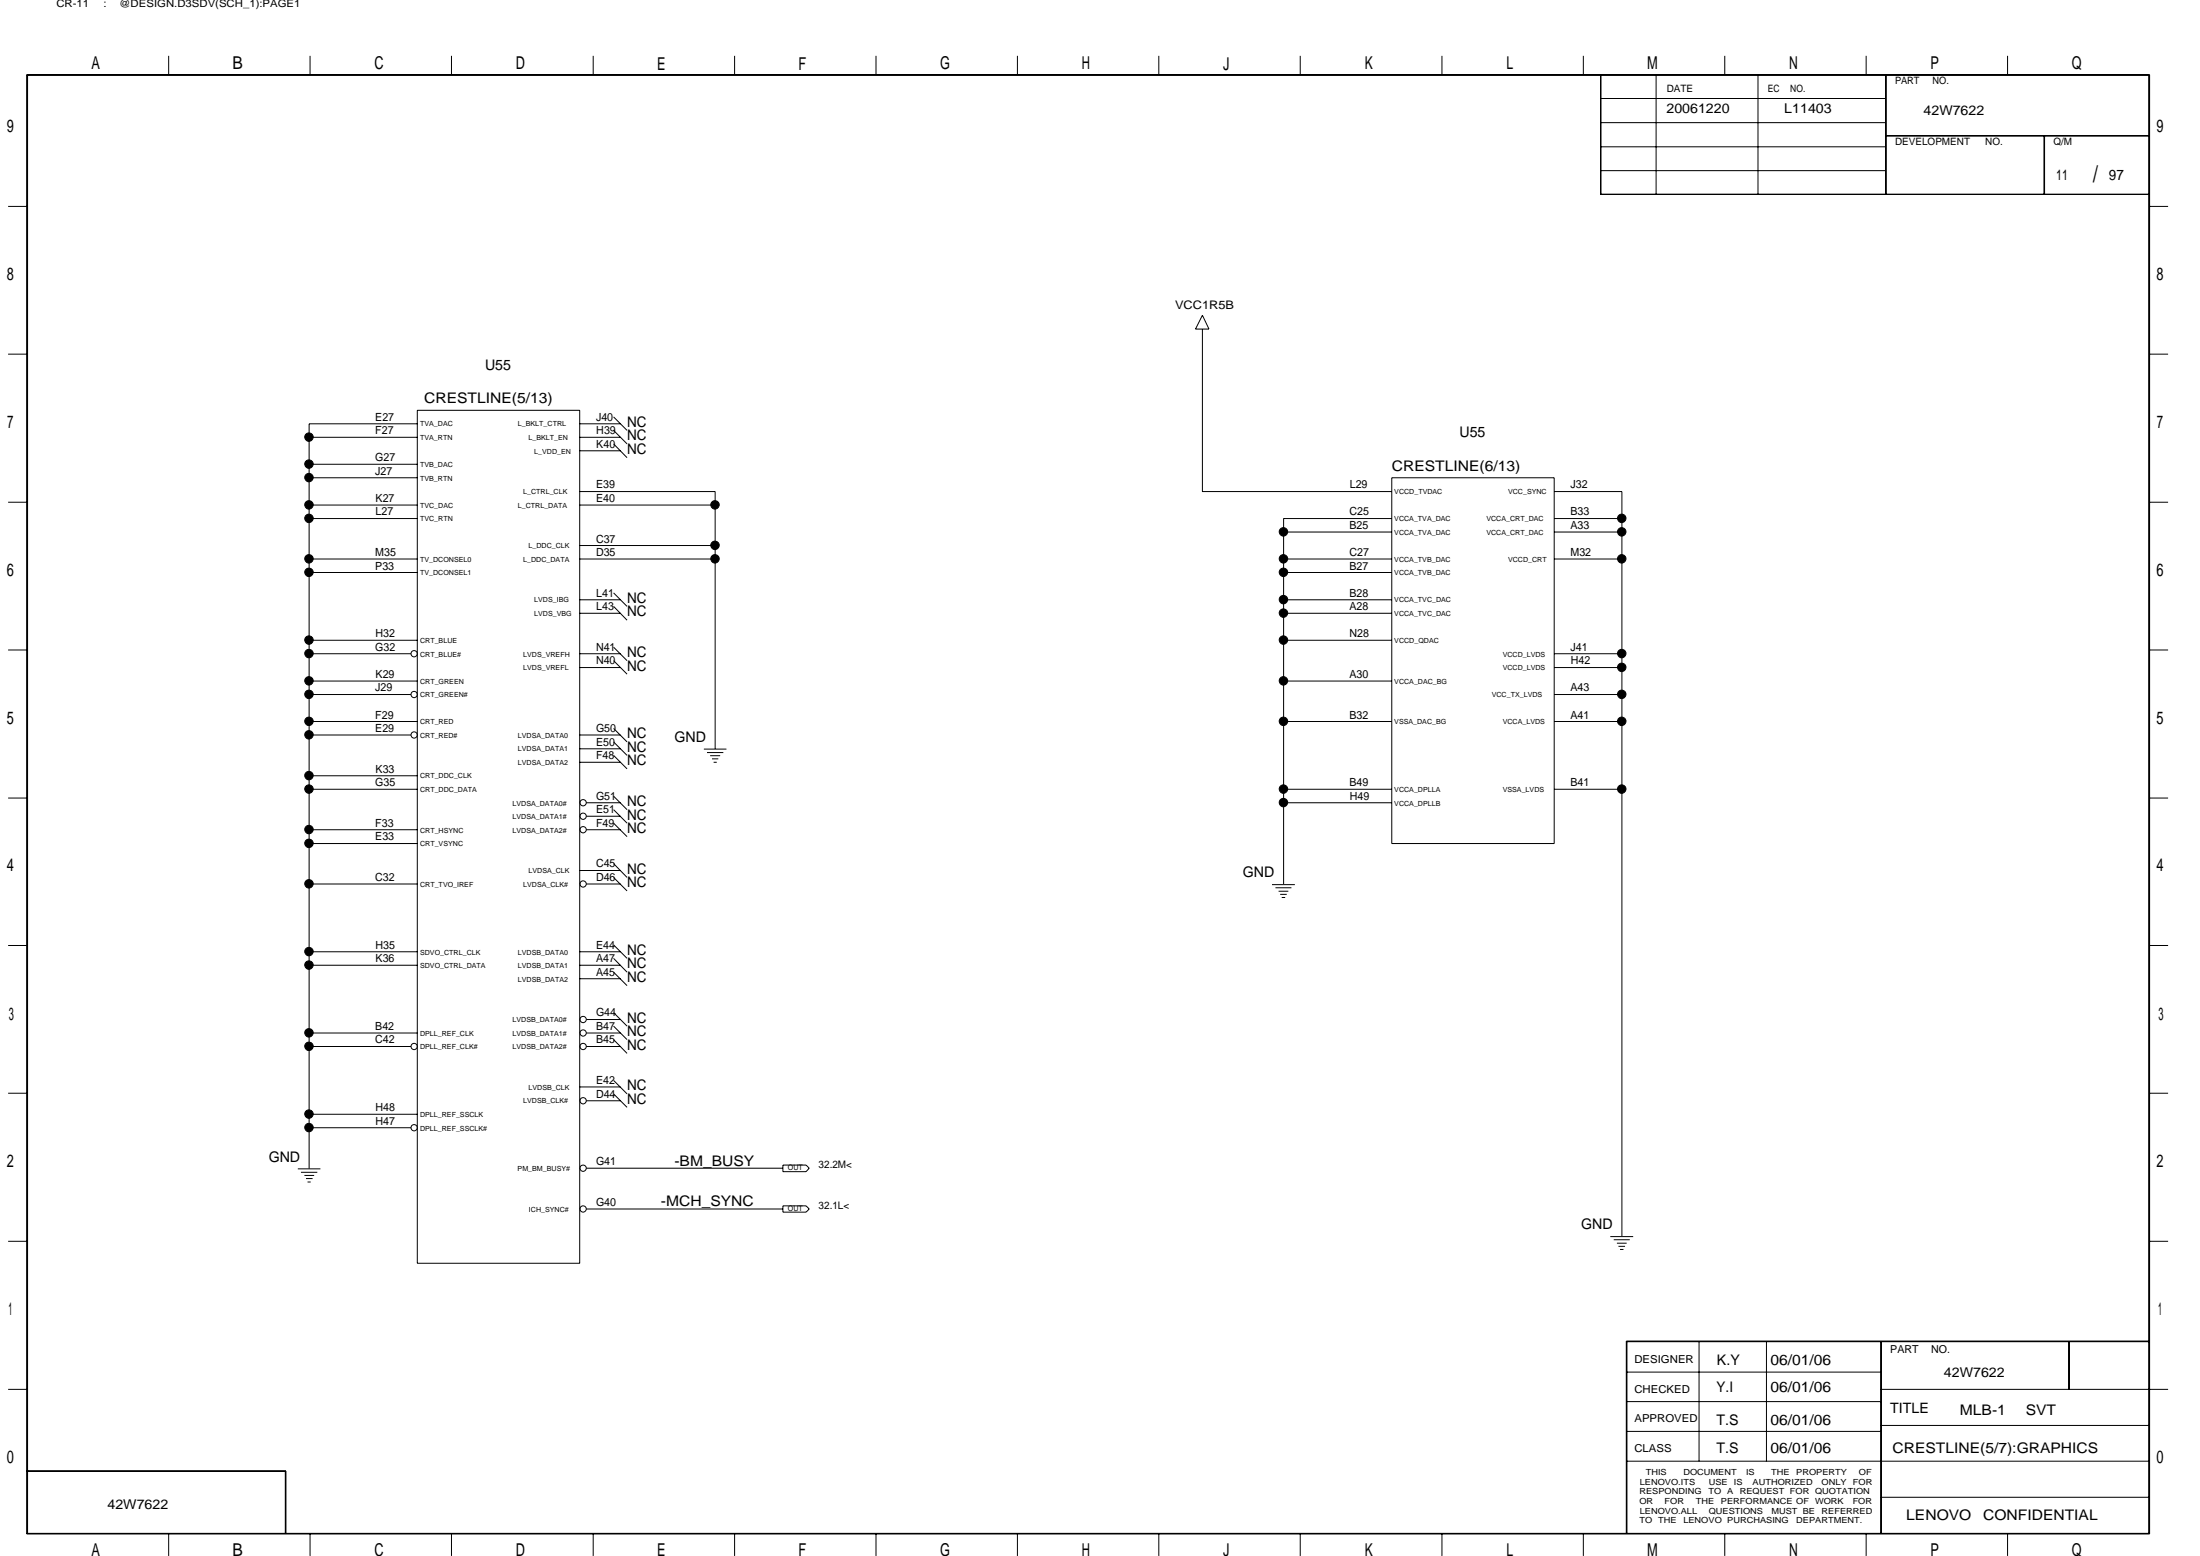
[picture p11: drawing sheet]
<svg xmlns="http://www.w3.org/2000/svg" width="297mm" height="210mm" viewBox="0 0 297 210" stroke-linecap="round" stroke-linejoin="round" font-family="sans-serif">
<g fill="none" stroke="#000" stroke-width=".14">
<path d="M3.6 10.1h286.6v196.9h-286.6zM3.7 10.2h286.4v196.7h-286.4zM22.8 7.5v2.6M41.9 7.5v2.6M61 7.5v2.6M80.1 7.5v2.6M99.2 7.5v2.6M118.3 7.5v2.6M137.4 7.5v2.6M156.5 7.5v2.6M175.6 7.5v2.6M194.7 7.5v2.6"/>
<path d="M213.8 7.5v2.6M216.1 10.1v16.1h74.1M216.1 19.8h38.5M216.1 16.6h38.5M216.1 13.3h38.5M216.2 10.1v16.1M223.6 10.1v16.1M232.9 7.5v2.6M237.4 10.1v16.1M252 7.5v2.6M254.6 18.4h35.6M254.6 10.1v16.1"/>
<path d="M254.6 18.3h35.6M254.7 10.1v16.1M271.1 7.5v2.6M276 18.4v7.8M276.1 18.4v7.8M1.1 27.9h2.5M216.1 26.2h74.1M216.2 23h38.4M290.2 27.9h2.5M1.1 47.8h2.5M41.7 59h14.6M56.3 57.2h-14.6v36.5"/>
<path d="M56.3 55.4h22v115.1h-22zM78.3 59h5.5M78.3 57.2h5.5M82.8 59.9l1.9 1.9M82.8 56.3l1.9 1.8M82.8 58.1l1.9 1.8M162.3 42.5l.9 1.9h-1.8zM162.3 44.4v21.9h25.6M290.2 47.8h2.5M1.1 67.8h2.5M41.7 75.4h14.6M41.7 68.2h14.6"/>
<path d="M41.7 77.3h14.6M41.7 70h14.6M41.7 64.5h14.6M41.7 62.7h14.6M78.3 75.4h18.3M78.3 73.6h18.3M78.3 68.2h18.3M78.3 66.3h18.3v34.7M78.3 60.8h5.5M173.3 75.4h14.6M173.3 77.3h14.6M173.3 71.8h14.6"/>
<path d="M187.9 64.5h21.9v49.3h-21.9zM187.9 70h-14.6v49.3M209.8 66.3h9.2v100.5M209.8 75.4h9.2M209.8 70h9.2M209.8 71.8h9.2M290.2 67.8h2.5M1.1 87.7h2.5M41.7 93.7v5.5M41.7 99.2v31.1M41.7 99.2h13.8M41.7 88.2h13.8"/>
<path d="M41.7 97.4h14.6M41.7 93.7h13.8M41.7 91.9h14.6M41.7 86.4h14.6M78.3 99.2h5.5M78.3 90.1h5.5M78.3 88.2h5.5M78.3 82.8h5.5M78.3 80.9h5.5M82.8 98.3l1.9 1.8M82.8 87.3l1.9 1.9M82.8 80l1.9 1.8"/>
<path d="M82.8 89.2l1.9 1.8M82.8 81.8l1.9 1.9M173.3 82.8h14.6M173.3 80.9h14.6M173.3 97.4h14.6M173.3 91.9h14.6M173.3 86.4h14.6M209.8 90.1h9.2M209.8 88.2h9.2M209.8 97.4h9.2M209.8 93.7h9.2M290.2 87.7h2.5"/>
<path d="M1.1 107.7h2.5M41.7 119.3h14.6M41.7 112h14.6M41.7 113.8h14.6M41.7 106.5h14.6M41.7 104.7h14.6M78.3 117.5h5.5M78.3 102.9h5.5M78.3 101h5.5M79.2 119.3h4.6M79.2 112h4.6M79.2 110.2h4.6"/>
<path d="M79.2 108.3h4.6M82.8 100.1l1.9 1.8M82.8 111.1l1.9 1.8M82.8 116.5l1.9 1.9M82.8 118.4l1.9 1.8M82.8 107.4l1.9 1.9M82.8 109.3l1.9 1.8M82.8 101.9l1.9 1.9M95 101.1h3.1M95.5 101.6h2.2M95.9 102h1.3M96.1 102.4h.9"/>
<path d="M96.3 102.9h.5M171.7 119.4h3.1M172.2 119.8h2.2M173.3 108.3h14.6M173.3 106.5h14.6M209.8 106.5h9.2M290.2 107.7h2.5M1.1 127.6h2.5M41.7 130.3v10.9M41.7 139.4h14.6M41.7 130.3h14.6M41.7 128.4h14.6"/>
<path d="M78.3 132.1h5.5M78.3 130.3h5.5M78.3 128.4h5.5M79.2 139.4h4.6M79.2 137.6h4.6M82.8 131.2l1.9 1.8M82.8 138.5l1.9 1.8M82.8 127.5l1.9 1.8M82.8 136.7l1.9 1.8M82.8 129.3l1.9 1.9M172.6 120.3h1.3M172.8 120.7h.9"/>
<path d="M173.1 121.1h.4M290.2 127.6h2.5M1.1 147.5h2.5M40.2 157.7h3.1M40.6 158.2h2.2M41.1 158.6h1.3M41.3 159h.9M41.5 159.5h.4M41.7 141.2v16.4M41.7 141.2h13.8M41.7 152.2h13.8M41.7 150.4h14.6"/>
<path d="M78.3 146.7h5.5M79.2 157.6h26.5M79.2 148.5h4.6M79.2 141.2h4.6M82.8 140.3l1.9 1.9M82.8 145.8l1.9 1.8M82.8 147.6l1.9 1.8M105.7 157.2h3.1l.5 .4-.5 .5h-3.1zM290.2 147.5h2.5M1.1 167.5h2.5M79.2 163.2h26.5M105.7 162.7h3.1l.5 .5-.5 .4h-3.1z"/>
<path d="M217.4 166.9h3.1M217.9 167.3h2.1M218.3 167.8h1.3M218.5 168.2h.9M218.7 168.6h.5M290.2 167.5h2.5M1.1 187.5h2.5M3.6 198.5h35v8.4M3.6 198.5h35M38.5 198.5v8.4M219.6 197.2h70.6M219.6 181.1h70.6"/>
<path d="M219.6 193.2h34.4M219.6 189.1h34.4M219.6 185.2h34.4M219.7 181v25.9M229.4 181v16.2M238.5 181v16.2M254 187.5h38.7M254 181v25.9M254 192.4h36.2M279.3 181v6.5M279.4 181v6.5M290.2 181h-70.6v25.9"/>
<path d="M22.8 206.9v3M41.9 206.9v3M61 206.9v3M80.1 206.9v3M99.2 206.9v3M118.3 206.9v3M137.4 206.9v3M156.5 206.9v3M175.6 206.9v3M194.7 206.9v3M213.8 206.9v3M232.9 206.9v3"/>
<path d="M252 206.9v3M254 202.1h36.2M271.1 206.9v3"/>
<circle cx="55.9" cy="93.7" r=".43"/>
<circle cx="55.9" cy="99.2" r=".43"/>
<circle cx="55.9" cy="88.2" r=".43"/>
<circle cx="78.7" cy="110.1" r=".43"/>
<circle cx="78.7" cy="112" r=".43"/>
<circle cx="78.7" cy="108.3" r=".43"/>
<circle cx="78.7" cy="119.3" r=".43"/>
<circle cx="78.7" cy="137.6" r=".43"/>
<circle cx="78.7" cy="139.4" r=".43"/>
<circle cx="55.9" cy="152.2" r=".43"/>
<circle cx="55.9" cy="141.2" r=".43"/>
<circle cx="78.7" cy="148.5" r=".43"/>
<circle cx="78.7" cy="141.2" r=".43"/>
<circle cx="78.7" cy="157.6" r=".43"/>
<circle cx="78.7" cy="163.1" r=".43"/>
</g>
<g fill="#000" stroke="#000" stroke-width=".14">
<circle cx="41.7" cy="59" r=".57"/>
<circle cx="41.7" cy="70" r=".57"/>
<circle cx="41.7" cy="62.6" r=".57"/>
<circle cx="41.7" cy="64.4" r=".57"/>
<circle cx="41.7" cy="77.2" r=".57"/>
<circle cx="41.7" cy="75.4" r=".57"/>
<circle cx="41.7" cy="68.1" r=".57"/>
<circle cx="96.5" cy="73.6" r=".57"/>
<circle cx="96.5" cy="68.1" r=".57"/>
<circle cx="96.5" cy="75.4" r=".57"/>
<circle cx="173.3" cy="71.8" r=".57"/>
<circle cx="173.3" cy="77.2" r=".57"/>
<circle cx="173.3" cy="75.4" r=".57"/>
<circle cx="219" cy="70" r=".57"/>
<circle cx="219" cy="71.8" r=".57"/>
<circle cx="219" cy="75.4" r=".57"/>
<circle cx="41.7" cy="88.2" r=".57"/>
<circle cx="41.7" cy="93.7" r=".57"/>
<circle cx="41.7" cy="97.3" r=".57"/>
<circle cx="41.7" cy="86.4" r=".57"/>
<circle cx="41.7" cy="99.2" r=".57"/>
<circle cx="41.7" cy="91.9" r=".57"/>
<circle cx="173.3" cy="80.9" r=".57"/>
<circle cx="173.3" cy="82.7" r=".57"/>
<circle cx="173.3" cy="86.4" r=".57"/>
<circle cx="173.3" cy="91.9" r=".57"/>
<circle cx="173.3" cy="97.3" r=".57"/>
<circle cx="219" cy="90.1" r=".57"/>
<circle cx="219" cy="88.2" r=".57"/>
<circle cx="219" cy="93.7" r=".57"/>
<circle cx="219" cy="97.3" r=".57"/>
<circle cx="41.7" cy="104.7" r=".57"/>
<circle cx="41.7" cy="106.5" r=".57"/>
<circle cx="41.7" cy="113.8" r=".57"/>
<circle cx="41.7" cy="111.9" r=".57"/>
<circle cx="41.7" cy="119.3" r=".57"/>
<circle cx="173.3" cy="106.5" r=".57"/>
<circle cx="173.3" cy="108.3" r=".57"/>
<circle cx="219" cy="106.5" r=".57"/>
<circle cx="41.7" cy="128.4" r=".57"/>
<circle cx="41.7" cy="139.4" r=".57"/>
<circle cx="41.7" cy="130.2" r=".57"/>
<circle cx="41.7" cy="141.2" r=".57"/>
<circle cx="41.7" cy="150.3" r=".57"/>
<circle cx="41.7" cy="152.2" r=".57"/>
</g>
<text font-size="3.1" x="282.6" y="24.6">/</text>
<g font-size="2.4">
<text x="12.4" y="9.4">A</text>
<text x="31.4" y="9.4">B</text>
<text x="50.5" y="9.4">C</text>
<text x="69.6" y="9.4">D</text>
<text x="88.7" y="9.4">E</text>
<text x="107.8" y="9.4">F</text>
<text x="127" y="9.4">G</text>
<text x="146" y="9.4">H</text>
<text x="165.1" y="9.4">J</text>
<text x="184.3" y="9.4">K</text>
<text x="203.4" y="9.4">L</text>
<text x="222.4" y="9.4">M</text>
<text x="241.6" y="9.4">N</text>
<text x="260.6" y="9.4">P</text>
<text x="279.7" y="9.4">Q</text>
<text x=".9" y="17.9">9</text>
<text x="291.2" y="17.9">9</text>
<text x=".9" y="37.8">8</text>
<text x="291.2" y="37.8">8</text>
<text x="1" y="57.8">7</text>
<text x="291.2" y="57.8">7</text>
<text x=".9" y="77.8">6</text>
<text x="291.2" y="77.8">6</text>
<text x=".9" y="97.7">5</text>
<text x="291.2" y="97.7">5</text>
<text x=".9" y="117.6">4</text>
<text x="291.2" y="117.6">4</text>
<text x="1.2" y="137.6">3</text>
<text x="291.4" y="137.6">3</text>
<text x=".9" y="157.5">2</text>
<text x="291.2" y="157.5">2</text>
<text x="1.1" y="177.5">1</text>
<text x="291.4" y="177.5">1</text>
<text x=".9" y="197.4">0</text>
<text x="291.2" y="197.4">0</text>
<text x="12.4" y="210">A</text>
<text x="31.4" y="210">B</text>
<text x="50.5" y="210">C</text>
<text x="69.6" y="210">D</text>
<text x="127" y="210">G</text>
<text x="146" y="210">H</text>
<text x="184.3" y="210">K</text>
<text x="203.4" y="210">L</text>
<text x="222.4" y="210">M</text>
<text x="241.6" y="210">N</text>
<text x="260.6" y="210">P</text>
<text x="279.7" y="210">Q</text>
<text x="88.7" y="210">E</text>
<text x="107.8" y="210">F</text>
<text x="165.1" y="210">J</text>
</g>
<g font-size="2">
<text x="277.6" y="24.3">11</text>
<text x="284.7" y="24.3">97</text>
<text x="65.5" y="49.9">U55</text>
<text x="57.3" y="54.4">CRESTLINE(5/13)</text>
<text x="84.7" y="59.4">NC</text>
<text x="84.7" y="57.6">NC</text>
<text x="197.1" y="59">U55</text>
<text x="84.7" y="61.3">NC</text>
<text x="187.9" y="63.6">CRESTLINE(6/13)</text>
<text x="84.7" y="83.2">NC</text>
<text x="84.7" y="81.4">NC</text>
<text x="84.7" y="88.7">NC</text>
<text x="84.7" y="90.5">NC</text>
<text x="84.7" y="99.7">NC</text>
<text x="84.7" y="101.5">NC</text>
<text x="91.1" y="100.1">GND</text>
<text x="84.7" y="103.3">NC</text>
<text x="84.7" y="110.6">NC</text>
<text x="84.7" y="108.8">NC</text>
<text x="84.7" y="112.4">NC</text>
<text x="84.7" y="119.7">NC</text>
<text x="84.7" y="117.9">NC</text>
<text x="167.8" y="118.4">GND</text>
<text x="84.7" y="130.7">NC</text>
<text x="84.7" y="128.9">NC</text>
<text x="84.7" y="132.5">NC</text>
<text x="84.7" y="138">NC</text>
<text x="84.7" y="139.8">NC</text>
<text x="84.7" y="141.6">NC</text>
<text x="84.7" y="149">NC</text>
<text x="84.7" y="147.2">NC</text>
<text x="36.3" y="156.8">GND</text>
<text x="91.1" y="157.3">-BM_BUSY</text>
<text x="89.2" y="162.8">-MCH_SYNC</text>
<text x="213.5" y="165.9">GND</text>
<text x="231.8" y="184.1">K.Y</text>
<text x="239.1" y="184.1">06/01/06</text>
<text x="231.8" y="187.8">Y.I</text>
<text x="239.1" y="187.8">06/01/06</text>
<text x="264.6" y="190.9">MLB-1</text>
<text x="273.5" y="190.9">SVT</text>
<text x="231.8" y="192.4">T.S</text>
<text x="231.8" y="196">T.S</text>
<text x="239.1" y="192.4">06/01/06</text>
<text x="239.1" y="196">06/01/06</text>
<text x="255.5" y="196">CRESTLINE(5/7):GRAPHICS</text>
<text x="257.4" y="205.2">LENOVO</text>
<text x="267.8" y="205.2">CONFIDENTIAL</text>
</g>
<text font-size="1.9" x="255.2" y="190.7">TITLE</text>
<g font-size="1.8">
<text x="225" y="15.3">20061220</text>
<text x="240.9" y="15.3">L11403</text>
<text x="259.7" y="15.5">42W7622</text>
<text x="262.5" y="185.8">42W7622</text>
<text x="14.5" y="203.7">42W7622</text>
</g>
<text font-size="1.6" x="158.7" y="41.7">VCC1R5B</text>
<g font-size="1.5">
<text x="50.7" y="58.6">F27</text>
<text x="50.7" y="56.8">E27</text>
<text x="80.5" y="56.8">J40</text>
<text x="80.5" y="58.6">H39</text>
<text x="50.7" y="62.3">G27</text>
<text x="50.7" y="64.1">J27</text>
<text x="80.5" y="65.9">E39</text>
<text x="80.5" y="60.4">K40</text>
<text x="182.2" y="65.9">L29</text>
<text x="212" y="65.9">J32</text>
<text x="50.7" y="69.6">L27</text>
<text x="50.7" y="67.7">K27</text>
<text x="80.5" y="67.7">E40</text>
<text x="182.2" y="69.6">C25</text>
<text x="182.2" y="71.4">B25</text>
<text x="212" y="69.6">B33</text>
<text x="212" y="71.4">A33</text>
<text x="50.7" y="76.9">P33</text>
<text x="50.7" y="75.1">M35</text>
<text x="80.5" y="75.1">D35</text>
<text x="80.5" y="73.2">C37</text>
<text x="182.2" y="75.1">C27</text>
<text x="182.2" y="76.9">B27</text>
<text x="212" y="75.1">M32</text>
<text x="80.5" y="82.3">L43</text>
<text x="80.5" y="80.5">L41</text>
<text x="182.2" y="80.5">B28</text>
<text x="182.2" y="82.3">A28</text>
<text x="50.7" y="87.8">G32</text>
<text x="50.7" y="86">H32</text>
<text x="80.5" y="87.8">N41</text>
<text x="80.5" y="89.7">N40</text>
<text x="182.2" y="86">N28</text>
<text x="212" y="87.8">J41</text>
<text x="212.1" y="89.7">H42</text>
<text x="50.7" y="93.3">J29</text>
<text x="50.7" y="91.5">K29</text>
<text x="182.2" y="91.5">A30</text>
<text x="212" y="93.3">A43</text>
<text x="50.7" y="97">F29</text>
<text x="50.7" y="98.8">E29</text>
<text x="80.5" y="98.8">G50</text>
<text x="80.5" y="100.6">E50</text>
<text x="182.2" y="97">B32</text>
<text x="212" y="97">A41</text>
<text x="50.7" y="106.1">G35</text>
<text x="50.7" y="104.3">K33</text>
<text x="80.5" y="108">G51</text>
<text x="80.5" y="102.4">F48</text>
<text x="182.2" y="106.1">B49</text>
<text x="182.2" y="108">H49</text>
<text x="212" y="106.1">B41</text>
<text x="50.7" y="111.6">F33</text>
<text x="50.7" y="113.4">E33</text>
<text x="80.5" y="111.6">F49</text>
<text x="80.5" y="109.8">E51</text>
<text x="50.7" y="118.9">C32</text>
<text x="80.5" y="118.9">D46</text>
<text x="80.5" y="117.1">C45</text>
<text x="50.7" y="128">H35</text>
<text x="50.7" y="129.8">K36</text>
<text x="80.5" y="128">E44</text>
<text x="80.5" y="129.8">A47</text>
<text x="80.5" y="131.7">A45</text>
<text x="80.5" y="137.2">G44</text>
<text x="50.7" y="140.8">C42</text>
<text x="50.7" y="139">B42</text>
<text x="80.5" y="139">B47</text>
<text x="80.5" y="140.8">B45</text>
<text x="50.7" y="149.9">H48</text>
<text x="80.5" y="146.3">E42</text>
<text x="80.5" y="148.1">D44</text>
<text x="50.7" y="151.8">H47</text>
<text x="80.5" y="157.3">G41</text>
<text x="80.5" y="162.7">G40</text>
<text x="220.7" y="183.9">DESIGNER</text>
<text x="255.2" y="182.6">PART</text>
<text x="260.7" y="182.6">NO.</text>
<text x="220.7" y="191.9">APPROVED</text>
<text x="220.7" y="187.9">CHECKED</text>
<text x="220.7" y="196">CLASS</text>
</g>
<g font-size="1.4">
<text x="7.6" y=".9">CR-11</text>
<text x="14" y=".9">:</text>
<text x="16.1" y=".9">@DESIGN.D3SDV(SCH_1):PAGE1</text>
<text x="255.9" y="11.3">PART</text>
<text x="260.9" y="11.3">NO.</text>
<text x="225" y="12.4">DATE</text>
<text x="238.7" y="12.4">EC</text>
<text x="241.7" y="12.4">NO.</text>
<text x="255.9" y="19.6">DEVELOPMENT</text>
<text x="268.1" y="19.6">NO.</text>
<text x="277.2" y="19.6">Q/M</text>
<text x="110.5" y="157.6">32.2M&lt;</text>
<text x="110.5" y="163.1">32.1L&lt;</text>
</g>
<g font-size="1.1">
<text x="221.4" y="203">OR</text>
<text x="221.4" y="201.7">RESPONDING</text>
<text x="221.4" y="200.4">LENOVO.ITS</text>
<text x="222.2" y="199.1">THIS</text>
<text x="224.7" y="203">FOR</text>
<text x="227.3" y="199.1">DOCUMENT</text>
<text x="229" y="203">THE</text>
<text x="230.7" y="201.7">TO</text>
<text x="230.7" y="200.4">USE</text>
<text x="232.4" y="203">PERFORMANCE OF</text>
<text x="233.2" y="201.7">A</text>
<text x="234.1" y="200.4">IS</text>
<text x="234.9" y="201.7">REQUEST FOR QUOTATION</text>
<text x="235.8" y="199.1">IS</text>
<text x="236.6" y="200.4">AUTHORIZED</text>
<text x="239.1" y="199.1">THE</text>
<text x="242.5" y="199.1">PROPERTY</text>
<text x="245.1" y="203">WORK</text>
<text x="246" y="200.4">ONLY</text>
<text x="250.1" y="203">FOR</text>
<text x="250.2" y="200.4">FOR</text>
<text x="251" y="199.1">OF</text>
<text x="221.4" y="205.6">TO</text>
<text x="221.4" y="204.3">LENOVO.ALL</text>
<text x="223.9" y="205.6">THE</text>
<text x="227.3" y="205.6">LENOVO PURCHASING</text>
<text x="230.7" y="204.3">QUESTIONS</text>
<text x="239.2" y="204.3">MUST BE</text>
<text x="242.5" y="205.6">DEPARTMENT.</text>
<text x="246" y="204.3">REFERRED</text>
</g>
<g font-size="1">
<text x="106.4" y="157.9">OUT</text>
<text x="106.4" y="163.4">OUT</text>
</g>
<g font-size=".9">
<text x="56.7" y="57.5">TVA_DAC</text>
<text x="56.7" y="59.4">TVA_RTN</text>
<text x="69.9" y="57.5">L_BKLT_CTRL</text>
<text x="71.4" y="59.4">L_BKLT_EN</text>
<text x="56.7" y="63">TVB_DAC</text>
<text x="56.7" y="64.9">TVB_RTN</text>
<text x="72.1" y="61.2">L_VDD_EN</text>
<text x="56.7" y="68.5">TVC_DAC</text>
<text x="56.7" y="70.3">TVC_RTN</text>
<text x="69.9" y="68.5">L_CTRL_DATA</text>
<text x="70.7" y="66.7">L_CTRL_CLK</text>
<text x="188.3" y="66.7">VCCD_TVDAC</text>
<text x="188.3" y="70.3">VCCA_TVA_DAC</text>
<text x="200.7" y="70.3">VCCA_CRT_DAC</text>
<text x="203.6" y="66.7">VCC_SYNC</text>
<text x="56.7" y="75.8">TV_DCONSEL0</text>
<text x="56.7" y="77.6">TV_DCONSEL1</text>
<text x="70.7" y="75.8">L_DDC_DATA</text>
<text x="71.4" y="74">L_DDC_CLK</text>
<text x="188.3" y="72.2">VCCA_TVA_DAC</text>
<text x="188.3" y="75.8">VCCA_TVB_DAC</text>
<text x="188.3" y="77.6">VCCA_TVB_DAC</text>
<text x="200.7" y="72.2">VCCA_CRT_DAC</text>
<text x="203.6" y="75.8">VCCD_CRT</text>
<text x="72.1" y="81.3">LVDS_IBG</text>
<text x="72.1" y="83.1">LVDS_VBG</text>
<text x="188.3" y="81.3">VCCA_TVC_DAC</text>
<text x="188.3" y="83.1">VCCA_TVC_DAC</text>
<text x="56.7" y="86.8">CRT_BLUE</text>
<text x="56.7" y="88.6">CRT_BLUE#</text>
<text x="70.7" y="88.6">LVDS_VREFH</text>
<text x="188.3" y="86.8">VCCD_QDAC</text>
<text x="202.9" y="88.6">VCCD_LVDS</text>
<text x="56.7" y="92.2">CRT_GREEN</text>
<text x="56.7" y="94.1">CRT_GREEN#</text>
<text x="70.7" y="90.4">LVDS_VREFL</text>
<text x="188.3" y="92.2">VCCA_DAC_BG</text>
<text x="201.4" y="94.1">VCC_TX_LVDS</text>
<text x="202.9" y="90.4">VCCD_LVDS</text>
<text x="56.7" y="97.7">CRT_RED</text>
<text x="56.7" y="99.6">CRT_RED#</text>
<text x="69.9" y="99.6">LVDSA_DATA0</text>
<text x="69.9" y="101.4">LVDSA_DATA1</text>
<text x="188.3" y="97.7">VSSA_DAC_BG</text>
<text x="202.9" y="97.7">VCCA_LVDS</text>
<text x="56.7" y="105">CRT_DDC_CLK</text>
<text x="56.7" y="106.9">CRT_DDC_DATA</text>
<text x="69.9" y="103.2">LVDSA_DATA2</text>
<text x="188.3" y="106.9">VCCA_DPLLA</text>
<text x="202.9" y="106.9">VSSA_LVDS</text>
<text x="56.7" y="112.4">CRT_HSYNC</text>
<text x="69.2" y="108.7">LVDSA_DATA0#</text>
<text x="69.2" y="110.5">LVDSA_DATA1#</text>
<text x="69.2" y="112.4">LVDSA_DATA2#</text>
<text x="188.3" y="108.7">VCCA_DPLLB</text>
<text x="56.7" y="114.2">CRT_VSYNC</text>
<text x="56.7" y="119.7">CRT_TVO_IREF</text>
<text x="70.7" y="119.7">LVDSA_CLK#</text>
<text x="71.4" y="117.9">LVDSA_CLK</text>
<text x="56.7" y="128.8">SDVO_CTRL_CLK</text>
<text x="56.7" y="130.6">SDVO_CTRL_DATA</text>
<text x="69.9" y="128.8">LVDSB_DATA0</text>
<text x="69.9" y="130.6">LVDSB_DATA1</text>
<text x="69.2" y="137.9">LVDSB_DATA0#</text>
<text x="69.9" y="132.5">LVDSB_DATA2</text>
<text x="56.7" y="139.7">DPLL_REF_CLK</text>
<text x="56.7" y="141.6">DPLL_REF_CLK#</text>
<text x="69.2" y="139.7">LVDSB_DATA1#</text>
<text x="69.2" y="141.6">LVDSB_DATA2#</text>
<text x="70.7" y="148.9">LVDSB_CLK#</text>
<text x="71.4" y="147.1">LVDSB_CLK</text>
<text x="56.7" y="150.7">DPLL_REF_SSCLK</text>
<text x="56.7" y="152.6">DPLL_REF_SSCLK#</text>
<text x="69.9" y="158">PM_BM_BUSY#</text>
<text x="71.4" y="163.5">ICH_SYNC#</text>
</g>
</svg>
